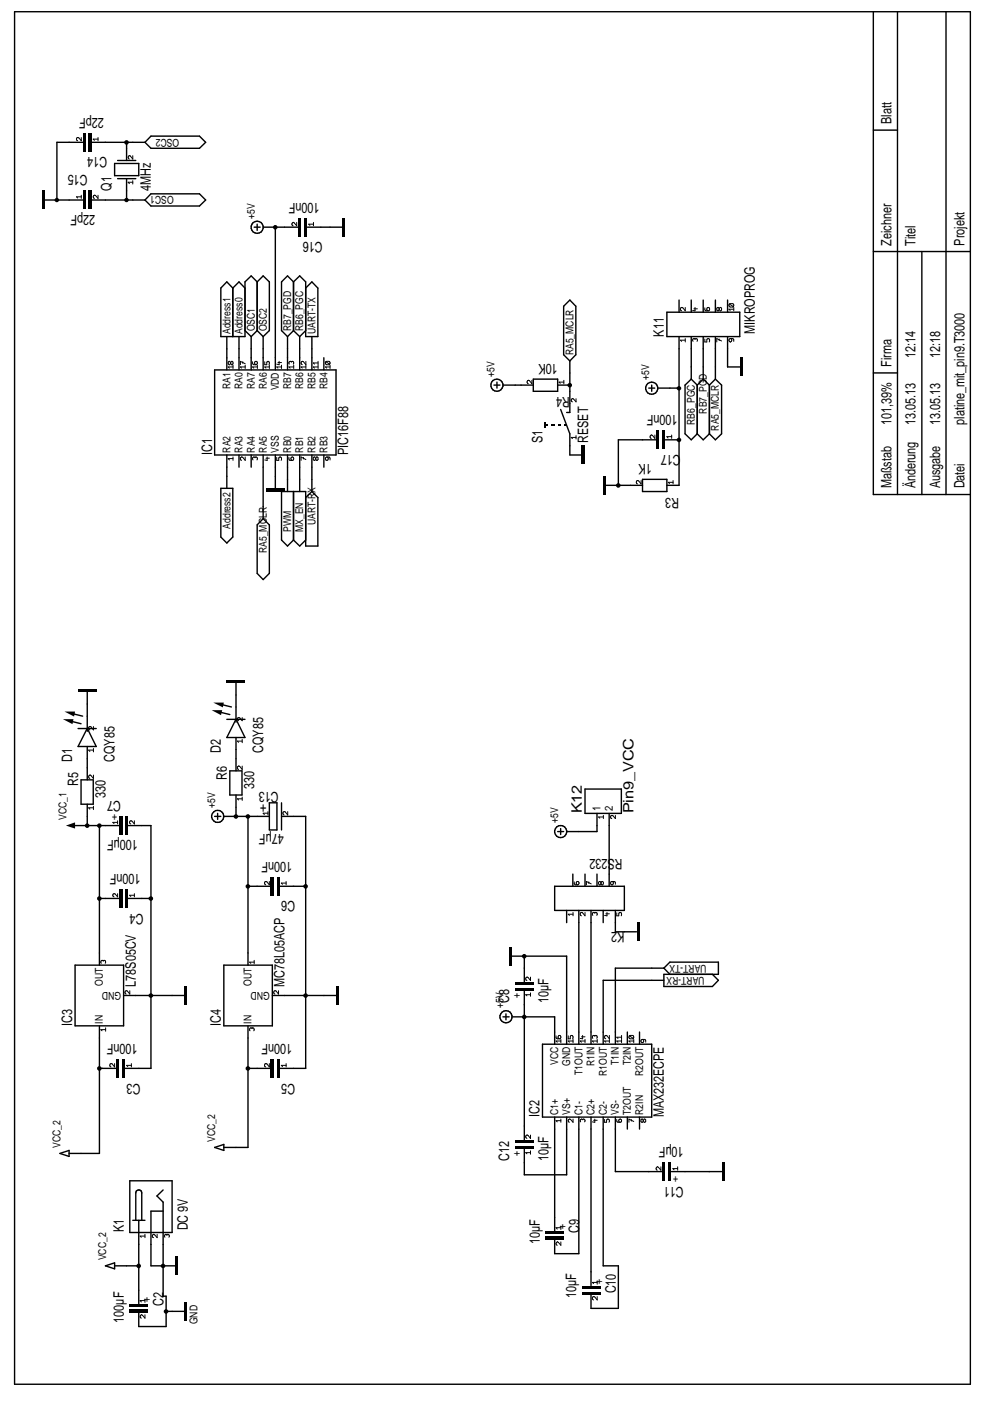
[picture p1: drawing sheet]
<svg xmlns="http://www.w3.org/2000/svg" width="210mm" height="297mm" viewBox="0 0 210 297" stroke-linecap="round" stroke-linejoin="round" font-family="sans-serif">
<g fill="none" stroke="#000" stroke-width=".3">
<path d="M3.1 2.5h202.6v291h-202.6zM185.2 2.5v102.3h20.5M190.3 2.5v102.3M200.6 2.5v102.3M17.5 30.2h-5.4v12.2M19.5 30.2h11.2M24.3 34.7h5.1v2.5h-5.1zM24.9 34h3.9M24.9 37.9h3.9M26.8 30.2v3.8M26.8 37.9v4.5M32 28.9h10.3l1.3 1.3-1.3 1.2h-10.3l-1.3-1.2z"/>
<path d="M185.2 27.6h5.1M9.5 42.4h8M19.5 42.4h11.2M32 41.1h10.3l1.3 1.3-1.3 1.3h-10.3l-1.3-1.3zM53.9 48.2h1.3M54.5 59.8l-1.2-1.3-1.4 1.3v11.6h-5.1v-10.3l1.3-1.3 1.3 1.3M54.5 47.5v1.3M54.5 59.8v10.3M54.5 59.8l1.3-1.3 1.3 1.3v10.3l-1.3 1.3M55.8 48.2h7.4M58.4 48.2v30.2M62.2 59.8l1.3-1.3 1.3 1.3v11.6h2.6v-10.3l-1.3-1.3-1.3 1.3"/>
<path d="M62.2 59.8v10.3M62.2 59.8l-1.2-1.3-1.3 1.3v10.3l1.3 1.3M65.2 48.2h7.4M185.2 53.3h20.5M195.5 53.3v51.5M45.5 78.4h25.7v18.1h-25.7zM48.1 71.4v7M49.4 61.1v10.3M49.4 61.1l1.3-1.3 1.2 1.3M50.7 71.4v7M51.9 70.1l1.4 1.3M53.3 71.4v7"/>
<path d="M54.5 70.1l1.3 1.3M54.5 70.1l-1.2 1.3M55.8 71.4v7M61 71.4v7M62.2 70.1l-1.2 1.3M62.2 70.1l1.3 1.3M63.5 71.4v7M64.8 70.1l-1.3 1.3M66.1 71.4v7M68.7 75.9v2.5M119.5 64.9l1.3-1.3 1.3 1.3v10.3l-1.3 1.3-1.3-1.3zM120.8 76.5v10.9h-.7"/>
<path d="M141.4 66.2h15.4v5.2h-15.4zM144 71.4v31.5h-2.6M144 63.6v2.6M146.6 63.6v2.6M146.6 71.4v9M149.1 63.6v2.6M149.1 71.4v9M151.7 63.6v2.6M151.7 71.4v9M154.3 71.4v6.4h2.5M154.3 63.6v2.6M185.2 79.1h5.1"/>
<path d="M48.1 96.5v7M50.7 96.5v2.5M53.3 96.5v2.5M55.8 96.5v13.5M58.4 96.5v7M61 96.5v7.7M63.5 96.5v7.7M66.1 96.5v7.7M68.7 96.5v2.5M104.7 81.7h1.3M105.4 81v1.3M106.6 81.7h6.5"/>
<path d="M113.1 80.4h5.1v2.6h-5.1zM118.2 81.7h2.6M118.9 86.8l1.9 5.2v4.5h2.6M137.5 82.3h1.3M138.2 81.7v1.3M139.1 93.2h-8v9.7M139.4 82.3h4.6M141.1 93.2h2.9M146.6 80.4l-1.4 1.3v10.3l1.4 1.2 1.2-1.2M146.6 80.4l1.2 1.3M147.8 92l1.3 1.2 1.3-1.2M147.8 81.7v10.3"/>
<path d="M149.1 80.4l1.3 1.3M149.1 80.4l-1.3 1.3M150.4 81.7v10.3M151.7 80.4l1.3 1.3v10.3l-1.3 1.2-1.3-1.2M151.7 80.4l-1.3 1.3M46.8 103.5h2.6v10.4l-1.3 1.2-1.3-1.2zM55.8 110l1.3 1.3v10.3l-1.3 1.3-1.3-1.3v-10.3zM62.2 104.2v10.3M62.2 114.5l1.3 1.3 1.3-1.3M66.1 104.2l1.3 1.3v10.3h-2.6v-11.6h-5.1v10.3l1.3 1.3 1.2-1.3M66.1 104.2l-1.3 1.3M128.5 102.9h7.7"/>
<path d="M136.2 101.6h5.2v2.6h-5.2zM14.6 152.8l2.6 .6M14.9 151.2l2.6 .6M16.6 154.5h3.8M18.5 146.7v8.4M18.5 158.3v7M18.5 154.4l1.9 3.9h-3.8zM46.1 150.9l2.6 .6M46.5 149.3l2.6 .6M48.1 152.5h3.8M50 144.8v8.3M50 156.4v7"/>
<path d="M50 152.5l1.9 3.9h-3.8zM15.9 175h9.3M17.2 165.3h2.6v5.2h-2.6zM18.5 170.5v4.5M21.1 175v29.6M27.2 175h4.8v51.5h-5.5M45.5 173.1h1.3M46.1 172.5v1.2M47.5 173.1h9.6M48.7 163.4h2.6v5.2h-2.6zM50 168.6v4.5M52.6 173.1v31.5"/>
<path d="M57.1 170.2h1.6v5.8h-1.6zM59.7 173.1h5.1v53.4h-5.4M59.7 170.2v5.8M118.2 176.3h1.3M118.9 175.7v1.2M124 167.3h7.7v5.2h-7.7zM126.6 172.5v3.8h-6.5M129.2 172.5v15.4M21.1 190.5h4.1M27.2 190.5h4.8M52.6 187.9h4.8M59.4 187.9h5.4"/>
<path d="M117.6 187.9h14.8v5.1h-14.8zM120.1 193v2.6M121.5 185.3v2.6M122.7 193v28.4M124 185.3v2.6M125.3 193v28.4M126.6 185.3v2.6M127.9 193v2.6M130.5 193v4.6h4.5M15.9 204.6h10.3v12.9h-10.3zM21.1 217.5v27h-6.5M26.2 211.1h12.9"/>
<path d="M47.5 204.6h10.2v12.9h-10.2zM52.6 217.5v25.8h-5.1M57.7 211.1h13.5M106.6 215.6h1.3M107.3 215v1.2M108.6 215.6h9v5.8M108.6 202.7h11.5v18.7M111.2 202.7v5.5M111.2 210.1v31.6M133 218.8v2.6M135.6 218.8v2.6M140.8 207.8h-12.9v13.6"/>
<path d="M140.8 205.3l1.2-1.3h10.3v2.6h-11.5v2.6h10.2l1.3-1.4-1.3-1.2M140.8 205.3h-10.3v16.1M140.8 205.3l1.2 1.3M21.1 226.5h3.5M52.6 226.5h4.8M115 221.4h23.2v15.4h-23.2zM117.6 236.8v24.2M120.1 236.8v12.3h-8.9v-5.5M122.7 236.8v29h-5.1v-2.9M125.3 236.8v35.8M127.9 236.8v31.6h3.2v9h-5.8v-2.9M130.5 236.8v11.6h9.9"/>
<path d="M133 236.8v2.6M135.6 236.8v2.6M12.7 244.5l1.9-.6v1.3zM27.5 250.3h9v11h-9zM28.2 258.7h2.5M28.8 258.7v-5.8a.64 .64 0 0 1 .6-.6 .64 .64 0 0 1 .7 .6v5.8M29.4 258.7v17.7M34.6 252.3l-1.3 1.3 1.3 1.3v19.9h.6v6.5h-5.8v-2.9M34.6 256.8h-2.6v11.6h5.2M45.5 243.3l2-.7v1.3zM142.4 248.4h10.6M22.4 268.4l1.9-.7v1.3z"/>
<path d="M24.3 268.4h5.1M35.2 278h3.9"/>
<circle cx="54.5" cy="48.2" r="1.28"/>
<circle cx="105.3" cy="81.7" r="1.28"/>
<circle cx="138.2" cy="82.3" r="1.28"/>
<circle cx="46.2" cy="173.1" r="1.28"/>
<circle cx="118.9" cy="176.3" r="1.27"/>
<circle cx="107.3" cy="215.6" r="1.3"/>
</g>
<g fill="none" stroke="#000" stroke-width=".21">
<path d="M17.2 29.2v.6l-.7-.6a.35 .35 0 0 0-.3 .3 .35 .35 0 0 0 .3 .3M20.8 29.2v.6M20.8 29.5h-1l.2 .2M28.2 33v.7l-.6-.6h-.3a.4 .4 0 0 0 .1 .6M28.2 38.3v.7M28.2 38.6h-1l.2 .3M17.2 41.4v.7M17.2 41.7h-1l.3 .3M20.8 41.4v.7l-.8-.7a.35 .35 0 0 0-.2 .3 .35 .35 0 0 0 .2 .4M62.9 47.1v.8l-.8-.8a.38 .38 0 0 0-.2 .4 .38 .38 0 0 0 .2 .4M66.5 47.1v.8M66.5 47.5h-1.1l.3 .3"/>
<path d="M48.6 76.6l-.2 .2 .2 .5h.1l.4-.7 .3 .2-.2 .5h-.1l-.4-.7zM49.4 77.8h-1l.2 .3M49.4 77.4v.7M51.5 76.7v.3M52 77.8h-1l.2 .3M52 77.4v.7M52 77.1l-1-.5v.7M53.6 76.7v.5l.7 .1a.37 .37 0 0 0 .3-.4 .37 .37 0 0 0-.4-.3 .38 .38 0 0 0-.2 .4 .38 .38 0 0 0 .2 .3M54.6 77.8h-1l.2 .3M54.6 77.4v.7M56.1 76.7v.6h.5v-.4l.3-.3a.45 .45 0 0 1 .1 .7M57.1 77.4v.7"/>
<path d="M57.1 77.8h-1l.3 .3M58.9 76.9h.8M59.2 76.6v.7l-.5-.1M59.7 77.8h-1l.2 .3M59.7 77.4v.7M61.8 76.7l-.3-.1a.36 .36 0 0 0-.2 .6M61.8 76.7l.2-.1a.36 .36 0 0 1 .2 .6M61.8 76.7v.1M62.3 77.8h-1l.2 .3M62.3 77.4v.7M64.9 77.8h-1.1l.3 .3M64.9 76.6v.7l-.6-.6-.2-.1a.38 .38 0 0 0-.3 .4 .38 .38 0 0 0 .3 .3"/>
<path d="M64.9 77.4v.7M67.4 77.8h-1l.3 .3M67.4 76.6v.7M67.4 77.4v.7M67.4 77h-1l.3 .2M69.1 76.7l.7-.1 .2 .3-.1 .3M69.1 76.7a.4 .4 0 0 0 .2 .6l.6-.1M69.1 76.7l.8 .5M70 77.4v.7M70 77.8h-1l.3 .3M145.3 65.2v.7l-.5-.6-.3-.1a.38 .38 0 0 0-.2 .3 .38 .38 0 0 0 .2 .4M145.3 71.8v.7"/>
<path d="M145.3 72.1h-1l.2 .3M147.1 65.5h.8M147.4 65.2v.7l-.5-.1M147.4 71.9v.1M147.4 71.9l-.3-.1a.36 .36 0 0 0-.2 .6M147.4 71.9l.2-.1a.36 .36 0 0 1 .2 .6M149.4 65.3l.1 .5h.9a.38 .38 0 0 0-.3-.6 .38 .38 0 0 0-.2 .3 .38 .38 0 0 0 .2 .4M149.4 71.9v.6h.5v-.5l.3-.2a.45 .45 0 0 1 .2 .7M152.1 65.2h.2l.4 .7 .3-.2v-.3l-.3-.2-.4 .7h-.2l-.1-.2v-.3zM152.5 71.9v.3M153 72.3l-1-.5v.7M154.6 64.5h.9v.5"/>
<path d="M154.6 64.5a.4 .4 0 0 0 .2 .6l.7-.1M154.6 64.5l.9 .5M154.9 71.8a.33 .33 0 0 1 .2 .4 .33 .33 0 0 1-.5 .2 .36 .36 0 0 1 .2-.6l.7 .1 .1 .5M155.6 65.2v.7M155.6 65.6h-1l.2 .2M49.4 96.9v.7M49.4 97.2h-1l.2 .3M52 96.9v.7l-.5-.6h-.4a.4 .4 0 0 0 .1 .6M54.1 97h.4v.5M54.1 97h-.5v.5M54.1 97v.1M56.4 97.1h.7"/>
<path d="M56.6 96.9v.7l-.5-.1M58.7 97v.6h.4v-.5l.3-.2 .3 .2-.1 .5M61.3 97v.5l.7 .1a.38 .38 0 0 0 .3-.3 .38 .38 0 0 0-.3-.4l-.2 .1a.4 .4 0 0 0 .1 .6M64.3 97v.3M64.9 97.4l-1.1-.5v.7M66.6 96.9l-.2 .2v.3l.2 .2h.2l.3-.7 .3 .2v.3l-.3 .2-.3-.7zM69.3 96.9l.2 .1a.38 .38 0 0 1-.2 .6 .38 .38 0 0 1-.3-.3 .38 .38 0 0 1 .3-.4l.6 .1 .1 .5M112.8 80.6v.8l-.5-.7-.3-.1a.38 .38 0 0 0-.2 .4 .38 .38 0 0 0 .2 .4M119.5 80.6v.8M119.5 81h-1l.3 .3M122.1 84.5v.7l-.7-.7a.35 .35 0 0 0-.3 .4 .35 .35 0 0 0 .3 .3M122.1 92.4v.7"/>
<path d="M122.1 92.7h-1l.3 .3M138.9 92.2v.8l-.6-.7-.2-.1a.38 .38 0 0 0-.3 .4 .38 .38 0 0 0 .3 .4M142.4 92.2v.8M142.4 92.6h-1l.2 .3M135.9 101.9v.7l-.5-.6-.2-.1a.38 .38 0 0 0-.3 .3 .38 .38 0 0 0 .3 .4M142.7 101.9v.7M142.7 102.3h-1l.2 .2M19.8 154v.8l-.5-.7-.3-.1a.38 .38 0 0 0-.2 .4 .38 .38 0 0 0 .2 .4M19.8 158.7v.7M19.8 159h-1l.2 .3M51.4 152.1v.7l-.8-.7a.35 .35 0 0 0-.3 .4 .35 .35 0 0 0 .3 .3M51.4 156.7v.8"/>
<path d="M51.4 157.1h-1.1l.3 .3M19.8 164.3v.7l-.8-.7a.38 .38 0 0 0-.2 .4 .38 .38 0 0 0 .2 .3M19.8 170.9v.8M19.8 171.3h-1l.2 .3M24.9 174v.7M24.9 174.4h-1l.3 .2M28.5 174v.7l-.8-.7a.35 .35 0 0 0-.2 .4 .35 .35 0 0 0 .2 .3M51.4 162.4v.7l-.6-.6h-.4a.4 .4 0 0 0 .2 .6M51.4 169v.7M51.4 169.4h-1.1l.3 .2M56.8 172.1v.7M56.8 172.4h-1l.2 .3"/>
<path d="M61 172.1v.7l-.5-.6h-.4a.4 .4 0 0 0 .1 .6M127.9 172.9v.7M127.9 173.2h-1l.3 .3M130.5 172.9v.7l-.8-.7a.35 .35 0 0 0-.3 .3 .35 .35 0 0 0 .3 .4M24.9 189.5v.7l-.7-.7a.35 .35 0 0 0-.3 .3 .35 .35 0 0 0 .3 .4M28.5 189.5v.7M28.5 189.8h-1l.2 .3M57.1 186.9v.7l-.5-.6-.3-.1a.38 .38 0 0 0-.2 .4 .38 .38 0 0 0 .2 .3M60.7 186.9v.7M60.7 187.2h-1.1l.3 .3M121.5 193.5v.7M121.5 193.8h-1l.2 .3"/>
<path d="M121.8 187v.5l.7 .1a.37 .37 0 0 0 .3-.4 .37 .37 0 0 0-.4-.3 .38 .38 0 0 0-.2 .4 .38 .38 0 0 0 .2 .3M124 193.5v.7l-.5-.7h-.2a.38 .38 0 0 0-.3 .3 .38 .38 0 0 0 .3 .4M124.8 187v.3M125.3 187.4l-1-.5v.7M126.1 193.5h.3a.4 .4 0 0 1 .1 .6M126.1 193.5h-.2a.4 .4 0 0 0-.2 .6M126.1 193.5v.1M127.1 186.9l-.2 .2 .2 .5h.2l.3-.7 .3 .2-.1 .5h-.2l-.3-.7zM128.4 193.7h.8M128.7 193.5v.7l-.5-.1M129.8 186.9a.33 .33 0 0 1 .2 .4 .33 .33 0 0 1-.5 .2 .36 .36 0 0 1 .2-.6l.7 .1 .1 .5M130.8 193.5v.7h.4l.1-.7h.2a.47 .47 0 0 1 .2 .7"/>
<path d="M21.9 203.7l.2-.1a.4 .4 0 0 1 .2 .6M21.9 203.7l-.3-.1a.4 .4 0 0 0-.1 .6M21.9 203.7v.1M22.4 217.9v.7M22.4 218.3h-1l.2 .3M27.5 210v.8l-.5-.7-.2-.1a.38 .38 0 0 0-.3 .4 .38 .38 0 0 0 .3 .4M53.4 218l-.2-.1a.4 .4 0 0 0-.2 .7M53.4 218l.2-.1a.4 .4 0 0 1 .2 .7M53.4 218v.1M53.9 203.6v.7M53.9 204h-1l.3 .2M59.1 210v.8l-.6-.7-.2-.1a.38 .38 0 0 0-.3 .4 .38 .38 0 0 0 .3 .4"/>
<path d="M112.5 207.2v.7l-.5-.6h-.5a.4 .4 0 0 0 .2 .6M112.5 210.5v.7M112.5 210.9h-1l.2 .2M117.9 219.6l.1 .6h.8a.38 .38 0 0 0-.2-.7 .38 .38 0 0 0-.3 .4 .38 .38 0 0 0 .3 .3M120.5 219.6v.6h.4l.1-.6 .2-.1a.47 .47 0 0 1 .2 .7M123.3 219.8h.7M123.5 219.5v.7h-.5M126.1 219.6l.3-.1a.4 .4 0 0 1 .1 .7M126.1 219.6l-.2-.1a.4 .4 0 0 0-.2 .7M126.1 219.6v.1M129.2 219.5v.7l-.5-.6-.3-.1a.38 .38 0 0 0-.2 .4 .38 .38 0 0 0 .2 .3M131.8 219.5v.7"/>
<path d="M131.8 219.9h-1l.2 .3M133.4 219.6v.6h.9M133.4 219.6l.7-.1a.4 .4 0 0 1 .2 .7M133.4 219.6l.9 .6M24.3 225.5v.7l-.5-.6-.3-.1a.38 .38 0 0 0-.2 .4 .38 .38 0 0 0 .2 .3M27.9 225.9h-1.1l.3 .2M27.9 225.5v.7M57.1 225.5v.7l-.5-.6-.3-.1a.38 .38 0 0 0-.2 .4 .38 .38 0 0 0 .2 .3M60.7 225.5v.7M60.7 225.9h-1.1l.3 .2M118.9 220.4v.7M118.9 237.3v.6"/>
<path d="M118.9 220.7h-1l.3 .3M118.9 237.6h-1l.3 .3M121.5 220.4v.7M121.5 237.3v.6l-.8-.6a.35 .35 0 0 0-.2 .3 .35 .35 0 0 0 .2 .3M121.5 220.7h-1l.2 .3M123.5 237.4l.3-.1a.36 .36 0 0 1 .2 .6M123.5 237.4l-.2-.1a.36 .36 0 0 0-.2 .6M123.5 237.4h.1M124 220.4v.7M124 220.7h-1l.3 .3M125.9 237.5h.7M126.1 237.3v.6h-.5"/>
<path d="M126.6 220.4v.7M126.6 220.7h-1l.3 .3M128.2 237.4v.5h.4v-.4l.3-.2 .3 .2-.1 .4M129.2 220.7h-1l.2 .3M129.2 220.4v.7M130.8 237.4l.1 .5h.6a.33 .33 0 0 0 .3-.4 .33 .33 0 0 0-.5-.1 .36 .36 0 0 0 .1 .5M131.8 220.4v.7M131.8 220.7h-1l.2 .3M133.9 237.4v.3M134.4 220.7h-1.1l.3 .3M134.4 220.4v.7M134.4 237.8l-1.1-.5v.6"/>
<path d="M135.9 237.4v.4l.2 .1h.1l.4-.6 .3 .1v.4l-.3 .1-.4-.6zM136.2 220.4a.33 .33 0 0 1 .3 .4 .33 .33 0 0 1-.5 .2 .36 .36 0 0 1 .1-.6l.7 .1 .1 .5M112.5 240.7v.7l-.5-.7h-.3a.38 .38 0 0 0-.3 .3 .38 .38 0 0 0 .3 .4M112.5 244v.7M112.5 244.4h-1l.2 .2M118.9 260v.7M140.1 247.4v.7l-.7-.7a.38 .38 0 0 0-.3 .3 .38 .38 0 0 0 .3 .4M143.7 247.4v.7M143.7 247.8h-1l.2 .2M30.7 261.7v.7M30.7 275.4v.7M30.7 278.8v.7l-.7-.7a.38 .38 0 0 0-.3 .3 .38 .38 0 0 0 .3 .4"/>
<path d="M30.7 275.7h-1l.3 .3M30.7 262.1h-1l.3 .2M33.3 261.7v.7l-.7-.7a.38 .38 0 0 0-.3 .4 .38 .38 0 0 0 .3 .3M35.4 261.8l-.3-.1a.4 .4 0 0 0-.1 .6M35.4 261.8l.2-.1a.4 .4 0 0 1 .2 .6M35.4 261.8v.1M118.9 263.3v.7l-.7-.7a.38 .38 0 0 0-.3 .4 .38 .38 0 0 0 .3 .3M118.9 260.3h-1l.3 .3M126.6 271.6v.7M126.6 274.9v.7l-.5-.6-.2-.1a.38 .38 0 0 0-.3 .4 .38 .38 0 0 0 .3 .3M126.6 271.9h-1l.3 .3"/>
</g>
<g fill="#000">
<path d="M13.3 152.5h2.3l-.2 1zM13.7 150.9h2.2l-.2 1zM44.9 150.6h2.2l-.2 1zM45.2 149h2.3l-.3 1zM14 175l1.9-.6v1.3z"/>
<path d="M17.5 28.2h.7v3.9h-.7z" fill-rule="evenodd"/>
<path d="M18.8 28.2h.7v3.9h-.7z" fill-rule="evenodd"/>
<path d="M8.8 40.5h.7v3.8h-.7z" fill-rule="evenodd"/>
<path d="M17.5 40.5h.7v3.8h-.7z" fill-rule="evenodd"/>
<path d="M18.8 40.5h.7v3.8h-.7z" fill-rule="evenodd"/>
<path d="M63.2 46.3h.6v3.8h-.6z" fill-rule="evenodd"/>
<path d="M64.5 46.3h.7v3.8h-.7z" fill-rule="evenodd"/>
<path d="M72.6 46.3h.6v3.8h-.6z" fill-rule="evenodd"/>
<path d="M156.8 75.9h.7v3.8h-.7z" fill-rule="evenodd"/>
<path d="M115.5 89.4h.3v1.3h-.3z" fill-rule="evenodd"/>
<path d="M115.7 89.9h.6v.3h-.6z" fill-rule="evenodd"/>
<path d="M116.9 89.9h.7v.3h-.7z" fill-rule="evenodd"/>
<path d="M118.2 89.9h.7v.3h-.7z" fill-rule="evenodd"/>
<path d="M119.5 89.9h.6v.3h-.6z" fill-rule="evenodd"/>
<path d="M123.4 94.5h.6v3.9h-.6z" fill-rule="evenodd"/>
<path d="M139.1 91.3h.7v3.9h-.7z" fill-rule="evenodd"/>
<path d="M140.4 91.3h.7v3.9h-.7z" fill-rule="evenodd"/>
<path d="M56.5 103.5h3.8v.7h-3.8z" fill-rule="evenodd"/>
<path d="M127.9 101h.6v3.8h-.6z" fill-rule="evenodd"/>
<path d="M16.6 146h3.8v.7h-3.8z" fill-rule="evenodd"/>
<path d="M48.1 144.1h3.8v.7h-3.8z" fill-rule="evenodd"/>
<path d="M25.2 173.1h.7v3.8h-.7z" fill-rule="evenodd"/>
<path d="M26.5 173.1h.7v3.8h-.7z" fill-rule="evenodd"/>
<path d="M25.2 188.5h.7v3.9h-.7z" fill-rule="evenodd"/>
<path d="M26.5 188.5h.7v3.9h-.7z" fill-rule="evenodd"/>
<path d="M57.4 186h.7v3.8h-.7z" fill-rule="evenodd"/>
<path d="M58.7 186h.7v3.8h-.7z" fill-rule="evenodd"/>
<path d="M135 195.6h.6v3.9h-.6z" fill-rule="evenodd"/>
<path d="M39.1 209.2h.6v3.8h-.6z" fill-rule="evenodd"/>
<path d="M71.2 209.2h.7v3.8h-.7z" fill-rule="evenodd"/>
<path d="M107.9 200.8h.7v3.8h-.7z" fill-rule="evenodd"/>
<path d="M109.2 208.2h3.9v.6h-3.9z" fill-rule="evenodd"/>
<path d="M109.2 209.5h3.9v.6h-3.9z" fill-rule="evenodd"/>
<path d="M24.6 224.6h.6v3.9h-.6z" fill-rule="evenodd"/>
<path d="M25.9 224.6h.6v3.9h-.6z" fill-rule="evenodd"/>
<path d="M57.4 224.6h.7v3.9h-.7z" fill-rule="evenodd"/>
<path d="M58.7 224.6h.7v3.9h-.7z" fill-rule="evenodd"/>
<path d="M109.2 241.7h3.9v.6h-3.9z" fill-rule="evenodd"/>
<path d="M109.2 242.9h3.9v.7h-3.9z" fill-rule="evenodd"/>
<path d="M140.4 246.5h.7v3.8h-.7z" fill-rule="evenodd"/>
<path d="M141.7 246.5h.7v3.8h-.7z" fill-rule="evenodd"/>
<path d="M153 246.5h.6v3.8h-.6z" fill-rule="evenodd"/>
<path d="M27.5 277.7h3.9v.7h-3.9z" fill-rule="evenodd"/>
<path d="M27.5 276.4h3.9v.7h-3.9z" fill-rule="evenodd"/>
<path d="M37.2 266.4h.6v3.9h-.6z" fill-rule="evenodd"/>
<path d="M39.1 276.1h.6v3.9h-.6z" fill-rule="evenodd"/>
<path d="M115.7 262.2h3.8v.7h-3.8z" fill-rule="evenodd"/>
<path d="M115.7 261h3.8v.6h-3.8z" fill-rule="evenodd"/>
<path d="M123.4 273.8h3.9v.7h-3.9z" fill-rule="evenodd"/>
<path d="M123.4 272.6h3.9v.6h-3.9z" fill-rule="evenodd"/>
<circle cx="26.8" cy="30.2" r=".49"/>
<circle cx="12" cy="42.4" r=".48"/>
<circle cx="26.8" cy="42.4" r=".48"/>
<circle cx="58.4" cy="48.2" r=".49"/>
<circle cx="120.8" cy="81.7" r=".49"/>
<circle cx="144" cy="82.3" r=".48"/>
<circle cx="144" cy="93.3" r=".49"/>
<circle cx="131.1" cy="102.9" r=".49"/>
<circle cx="18.5" cy="175.1" r=".49"/>
<circle cx="21.1" cy="175.1" r=".49"/>
<circle cx="50" cy="173.1" r=".49"/>
<circle cx="52.6" cy="173.1" r=".49"/>
<circle cx="21.1" cy="190.5" r=".49"/>
<circle cx="32" cy="190.5" r=".49"/>
<circle cx="52.6" cy="187.9" r=".49"/>
<circle cx="64.8" cy="187.9" r=".49"/>
<circle cx="32" cy="211.1" r=".49"/>
<circle cx="64.8" cy="211.1" r=".49"/>
<circle cx="111.1" cy="202.7" r=".49"/>
<circle cx="111.1" cy="215.6" r=".49"/>
<circle cx="21.1" cy="226.5" r=".49"/>
<circle cx="52.6" cy="226.5" r=".49"/>
<circle cx="29.4" cy="268.4" r=".49"/>
<circle cx="34.6" cy="268.4" r=".49"/>
<circle cx="35.2" cy="278.1" r=".49"/>
</g>
<g font-size="3">
<text x="22" y="25" transform="rotate(-180 22 25)">22pF</text>
<text x="189" y="26.3" transform="rotate(-90 189 26.3)">Blatt</text>
<text x="22.7" y="33.4" transform="rotate(-180 22.7 33.4)">C14</text>
<text x="18.5" y="37.2" transform="rotate(-180 18.5 37.2)">C15</text>
<text x="23.6" y="40.5" transform="rotate(-90 23.6 40.5)">Q1</text>
<text x="32" y="40.5" transform="rotate(-90 32 40.5)">4MHz</text>
<text x="20.2" y="45.5" transform="rotate(-180 20.2 45.5)">22pF</text>
<text x="67.7" y="43" transform="rotate(-180 67.7 43)">100nF</text>
<text x="68.4" y="51.4" transform="rotate(-180 68.4 51.4)">C16</text>
<text x="189" y="52.1" transform="rotate(-90 189 52.1)">Zeichner</text>
<text x="194.1" y="52.1" transform="rotate(-90 194.1 52.1)">Titel</text>
<text x="204.5" y="52.1" transform="rotate(-90 204.5 52.1)">Projekt</text>
<text x="140.8" y="71.4" transform="rotate(-90 140.8 71.4)">K11</text>
<text x="160.1" y="70.7" transform="rotate(-90 160.1 70.7)">MIKROPROG</text>
<text x="118.2" y="77.2" transform="rotate(-180 118.2 77.2)">10K</text>
<text x="189" y="77.8" transform="rotate(-90 189 77.8)">Firma</text>
<text x="194.1" y="75.9" transform="rotate(-90 194.1 75.9)">12:14</text>
<text x="199.3" y="75.9" transform="rotate(-90 199.3 75.9)">12:18</text>
<text x="120.8" y="84.2" transform="rotate(-180 120.8 84.2)">R4</text>
<text x="143.6" y="88.1" transform="rotate(-180 143.6 88.1)">100nF</text>
<text x="115" y="93.9" transform="rotate(-90 115 93.9)">S1</text>
<text x="124.7" y="93.9" transform="rotate(-90 124.7 93.9)">RESET</text>
<text x="189" y="90" transform="rotate(-90 189 90)">101,39%</text>
<text x="194.1" y="90" transform="rotate(-90 194.1 90)">13.05.13</text>
<text x="199.3" y="90" transform="rotate(-90 199.3 90)">13.05.13</text>
<text x="204.5" y="90" transform="rotate(-90 204.5 90)">platine_mit_pin9.T3000</text>
<text x="45" y="96.5" transform="rotate(-90 45 96.5)">IC1</text>
<text x="73.8" y="96.5" transform="rotate(-90 73.8 96.5)">PIC16F88</text>
<text x="138.2" y="98.4" transform="rotate(-180 138.2 98.4)">1K</text>
<text x="144.3" y="96.5" transform="rotate(-180 144.3 96.5)">C17</text>
<text x="144" y="105.5" transform="rotate(-180 144 105.5)">R3</text>
<text x="189" y="103.5" transform="rotate(-90 189 103.5)">Maßstab</text>
<text x="194.1" y="103.5" transform="rotate(-90 194.1 103.5)">Änderung</text>
<text x="199.3" y="103.5" transform="rotate(-90 199.3 103.5)">Ausgabe</text>
<text x="204.5" y="103.5" transform="rotate(-90 204.5 103.5)">Datei</text>
<text x="15.3" y="161.5" transform="rotate(-90 15.3 161.5)">D1</text>
<text x="24.3" y="161.5" transform="rotate(-90 24.3 161.5)">CQY85</text>
<text x="46.8" y="159.6" transform="rotate(-90 46.8 159.6)">D2</text>
<text x="55.8" y="159.6" transform="rotate(-90 55.8 159.6)">CQY85</text>
<text x="16.6" y="166.7" transform="rotate(-90 16.6 166.7)">R5</text>
<text x="48.1" y="165.3" transform="rotate(-90 48.1 165.3)">R6</text>
<text x="53.9" y="167.3" transform="rotate(-90 53.9 167.3)">330</text>
<text x="59.1" y="167.8" transform="rotate(-180 59.1 167.8)">C13</text>
<text x="22.4" y="169.2" transform="rotate(-90 22.4 169.2)">330</text>
<text x="25.6" y="169.8" transform="rotate(-180 25.6 169.8)">C7</text>
<text x="56.5" y="170.4" transform="rotate(-180 56.5 170.4)">+</text>
<text x="123.4" y="172.5" transform="rotate(-90 123.4 172.5)">K12</text>
<text x="134.3" y="172.5" transform="rotate(-90 134.3 172.5)">Pin9_VCC</text>
<text x="29.3" y="178.1" transform="rotate(-180 29.3 178.1)">100µF</text>
<text x="60.2" y="176.9" transform="rotate(-180 60.2 176.9)">47µF</text>
<text x="29.8" y="185.3" transform="rotate(-180 29.8 185.3)">100nF</text>
<text x="61.9" y="182.7" transform="rotate(-180 61.9 182.7)">100nF</text>
<text x="132" y="182" transform="rotate(-180 132 182)">RS232</text>
<text x="62.6" y="191.1" transform="rotate(-180 62.6 191.1)">C6</text>
<text x="30.4" y="193.7" transform="rotate(-180 30.4 193.7)">C4</text>
<text x="132.4" y="197.6" transform="rotate(-180 132.4 197.6)">K2</text>
<text x="28.8" y="209.2" transform="rotate(-90 28.8 209.2)">L78S05CV</text>
<text x="60.3" y="209.2" transform="rotate(-90 60.3 209.2)">MC78L05ACP</text>
<text x="107.9" y="212.7" transform="rotate(-90 107.9 212.7)">C8</text>
<text x="116.3" y="212.7" transform="rotate(-90 116.3 212.7)">10µF</text>
<text x="15.3" y="217.5" transform="rotate(-90 15.3 217.5)">IC3</text>
<text x="29.1" y="221.4" transform="rotate(-180 29.1 221.4)">100nF</text>
<text x="46.8" y="217.5" transform="rotate(-90 46.8 217.5)">IC4</text>
<text x="61.9" y="221.4" transform="rotate(-180 61.9 221.4)">100nF</text>
<text x="29.8" y="229.7" transform="rotate(-180 29.8 229.7)">C3</text>
<text x="62.6" y="229.7" transform="rotate(-180 62.6 229.7)">C5</text>
<text x="114.4" y="236.8" transform="rotate(-90 114.4 236.8)">IC2</text>
<text x="140.8" y="236.8" transform="rotate(-90 140.8 236.8)">MAX232ECPE</text>
<text x="144.9" y="243.3" transform="rotate(-180 144.9 243.3)">10µF</text>
<text x="107.9" y="246.2" transform="rotate(-90 107.9 246.2)">C12</text>
<text x="116.3" y="246.2" transform="rotate(-90 116.3 246.2)">10µF</text>
<text x="144.9" y="251.6" transform="rotate(-180 144.9 251.6)">C11</text>
<text x="26.3" y="261.1" transform="rotate(-90 26.3 261.1)">K1</text>
<text x="39.8" y="260.9" transform="rotate(-90 39.8 260.9)">DC 9V</text>
<text x="114.5" y="263.7" transform="rotate(-90 114.5 263.7)">10µF</text>
<text x="122.8" y="261.4" transform="rotate(-90 122.8 261.4)">C9</text>
<text x="122.2" y="275.3" transform="rotate(-90 122.2 275.3)">10µF</text>
<text x="130.6" y="274.2" transform="rotate(-90 130.6 274.2)">C10</text>
<text x="26.3" y="280.4" transform="rotate(-90 26.3 280.4)">100µF</text>
<text x="34.7" y="276.8" transform="rotate(-90 34.7 276.8)">C2</text>
</g>
<g font-size="2.4">
<text x="127.3" y="171.9" transform="rotate(-90 127.3 171.9)">1</text>
<text x="129.9" y="171.9" transform="rotate(-90 129.9 171.9)">2</text>
</g>
<g font-size="2.3">
<text x="38" y="29.4" transform="rotate(-180 38 29.4)">OSC2</text>
<text x="36.8" y="41.6" transform="rotate(-180 36.8 41.6)">OSC1</text>
<text x="54" y="46.4" transform="rotate(-90 54 46.4)">+5V</text>
<text x="48.9" y="70.9" transform="rotate(-90 48.9 70.9)">Address1</text>
<text x="51.4" y="70.9" transform="rotate(-90 51.4 70.9)">Address0</text>
<text x="54" y="70.2" transform="rotate(-90 54 70.2)">OSC1</text>
<text x="56.6" y="70.2" transform="rotate(-90 56.6 70.2)">OSC2</text>
<text x="61.7" y="70.2" transform="rotate(-90 61.7 70.2)">RB7_PGD</text>
<text x="64.3" y="70.2" transform="rotate(-90 64.3 70.2)">RB6_PGC</text>
<text x="66.9" y="70.9" transform="rotate(-90 66.9 70.9)">UART-TX</text>
<text x="121.6" y="75.3" transform="rotate(-90 121.6 75.3)">RA5_MCLR</text>
<text x="48.9" y="82.5" transform="rotate(-90 48.9 82.5)">RA1</text>
<text x="51.4" y="82.5" transform="rotate(-90 51.4 82.5)">RA0</text>
<text x="54" y="82.5" transform="rotate(-90 54 82.5)">RA7</text>
<text x="56.6" y="82.5" transform="rotate(-90 56.6 82.5)">RA6</text>
<text x="59.1" y="82.8" transform="rotate(-90 59.1 82.8)">VDD</text>
<text x="61.7" y="82.5" transform="rotate(-90 61.7 82.5)">RB7</text>
<text x="64.3" y="82.5" transform="rotate(-90 64.3 82.5)">RB6</text>
<text x="66.9" y="82.5" transform="rotate(-90 66.9 82.5)">RB5</text>
<text x="69.4" y="82.5" transform="rotate(-90 69.4 82.5)">RB4</text>
<text x="104.8" y="79.9" transform="rotate(-90 104.8 79.9)">+5V</text>
<text x="137.7" y="80.5" transform="rotate(-90 137.7 80.5)">+5V</text>
<text x="149.9" y="87.7" transform="rotate(-90 149.9 87.7)">RB7_PGD</text>
<text x="48.9" y="96" transform="rotate(-90 48.9 96)">RA2</text>
<text x="51.4" y="96" transform="rotate(-90 51.4 96)">RA3</text>
<text x="54" y="96" transform="rotate(-90 54 96)">RA4</text>
<text x="56.6" y="96" transform="rotate(-90 56.6 96)">RA5</text>
<text x="59.1" y="96" transform="rotate(-90 59.1 96)">VSS</text>
<text x="61.7" y="96" transform="rotate(-90 61.7 96)">RB0</text>
<text x="64.3" y="96" transform="rotate(-90 64.3 96)">RB1</text>
<text x="66.9" y="96" transform="rotate(-90 66.9 96)">RB2</text>
<text x="69.4" y="96" transform="rotate(-90 69.4 96)">RB3</text>
<text x="147.3" y="90.1" transform="rotate(-90 147.3 90.1)">RB6_PGC</text>
<text x="152.4" y="91.3" transform="rotate(-90 152.4 91.3)">RA5_MCLR</text>
<text x="48.9" y="112.1" transform="rotate(-90 48.9 112.1)">Address2</text>
<text x="61.7" y="112.8" transform="rotate(-90 61.7 112.8)">PWM</text>
<text x="64.3" y="112.8" transform="rotate(-90 64.3 112.8)">MX_EN</text>
<text x="66.9" y="111.4" transform="rotate(-90 66.9 111.4)">UART-RX</text>
<text x="56.6" y="117.3" transform="rotate(-90 56.6 117.3)">RA5_MCLR</text>
<text x="14.1" y="173.9" transform="rotate(-90 14.1 173.9)">VCC_1</text>
<text x="24.8" y="172.6" transform="rotate(-180 24.8 172.6)">+</text>
<text x="45.6" y="171.3" transform="rotate(-90 45.6 171.3)">+5V</text>
<text x="118.4" y="174.5" transform="rotate(-90 118.4 174.5)">+5V</text>
<text x="21.8" y="209" transform="rotate(-90 21.8 209)">OUT</text>
<text x="53.3" y="209" transform="rotate(-90 53.3 209)">OUT</text>
<text x="149.4" y="207.1" transform="rotate(-180 149.4 207.1)">UART-RX</text>
<text x="149.8" y="204.5" transform="rotate(-180 149.8 204.5)">UART-TX</text>
<text x="25.7" y="210.3" transform="rotate(-180 25.7 210.3)">GND</text>
<text x="57.2" y="210.3" transform="rotate(-180 57.2 210.3)">GND</text>
<text x="106.8" y="213.8" transform="rotate(-90 106.8 213.8)">+5V</text>
<text x="110.3" y="211.6" transform="rotate(-90 110.3 211.6)">+</text>
<text x="21.8" y="217" transform="rotate(-90 21.8 217)">IN</text>
<text x="53.3" y="217" transform="rotate(-90 53.3 217)">IN</text>
<text x="118.4" y="225.7" transform="rotate(-90 118.4 225.7)">VCC</text>
<text x="120.9" y="225.9" transform="rotate(-90 120.9 225.9)">GND</text>
<text x="123.5" y="227.9" transform="rotate(-90 123.5 227.9)">T1OUT</text>
<text x="126.1" y="226" transform="rotate(-90 126.1 226)">R1IN</text>
<text x="131.2" y="225.8" transform="rotate(-90 131.2 225.8)">T1IN</text>
<text x="133.8" y="225.8" transform="rotate(-90 133.8 225.8)">T2IN</text>
<text x="128.7" y="228.1" transform="rotate(-90 128.7 228.1)">R1OUT</text>
<text x="136.4" y="228.1" transform="rotate(-90 136.4 228.1)">R2OUT</text>
<text x="118.4" y="236.3" transform="rotate(-90 118.4 236.3)">C1+</text>
<text x="120.9" y="236.3" transform="rotate(-90 120.9 236.3)">VS+</text>
<text x="123.5" y="236.3" transform="rotate(-90 123.5 236.3)">C1-</text>
<text x="126.1" y="236.3" transform="rotate(-90 126.1 236.3)">C2+</text>
<text x="128.7" y="236.3" transform="rotate(-90 128.7 236.3)">C2-</text>
<text x="131.2" y="236.3" transform="rotate(-90 131.2 236.3)">VS-</text>
<text x="133.8" y="236.3" transform="rotate(-90 133.8 236.3)">T2OUT</text>
<text x="136.4" y="236.3" transform="rotate(-90 136.4 236.3)">R2IN</text>
<text x="12.8" y="243.4" transform="rotate(-90 12.8 243.4)">VCC_2</text>
<text x="45.6" y="242.1" transform="rotate(-90 45.6 242.1)">VCC_2</text>
<text x="110.3" y="245.1" transform="rotate(-90 110.3 245.1)">+</text>
<text x="143.8" y="249.3" transform="rotate(-180 143.8 249.3)">+</text>
<text x="120" y="260.6" transform="rotate(-90 120 260.6)">+</text>
<text x="22.5" y="267.2" transform="rotate(-90 22.5 267.2)">VCC_2</text>
<text x="127.7" y="272.2" transform="rotate(-90 127.7 272.2)">+</text>
<text x="31.8" y="276" transform="rotate(-90 31.8 276)">+</text>
<text x="41.9" y="280.7" transform="rotate(-90 41.9 280.7)">GND</text>
</g>
</svg>
